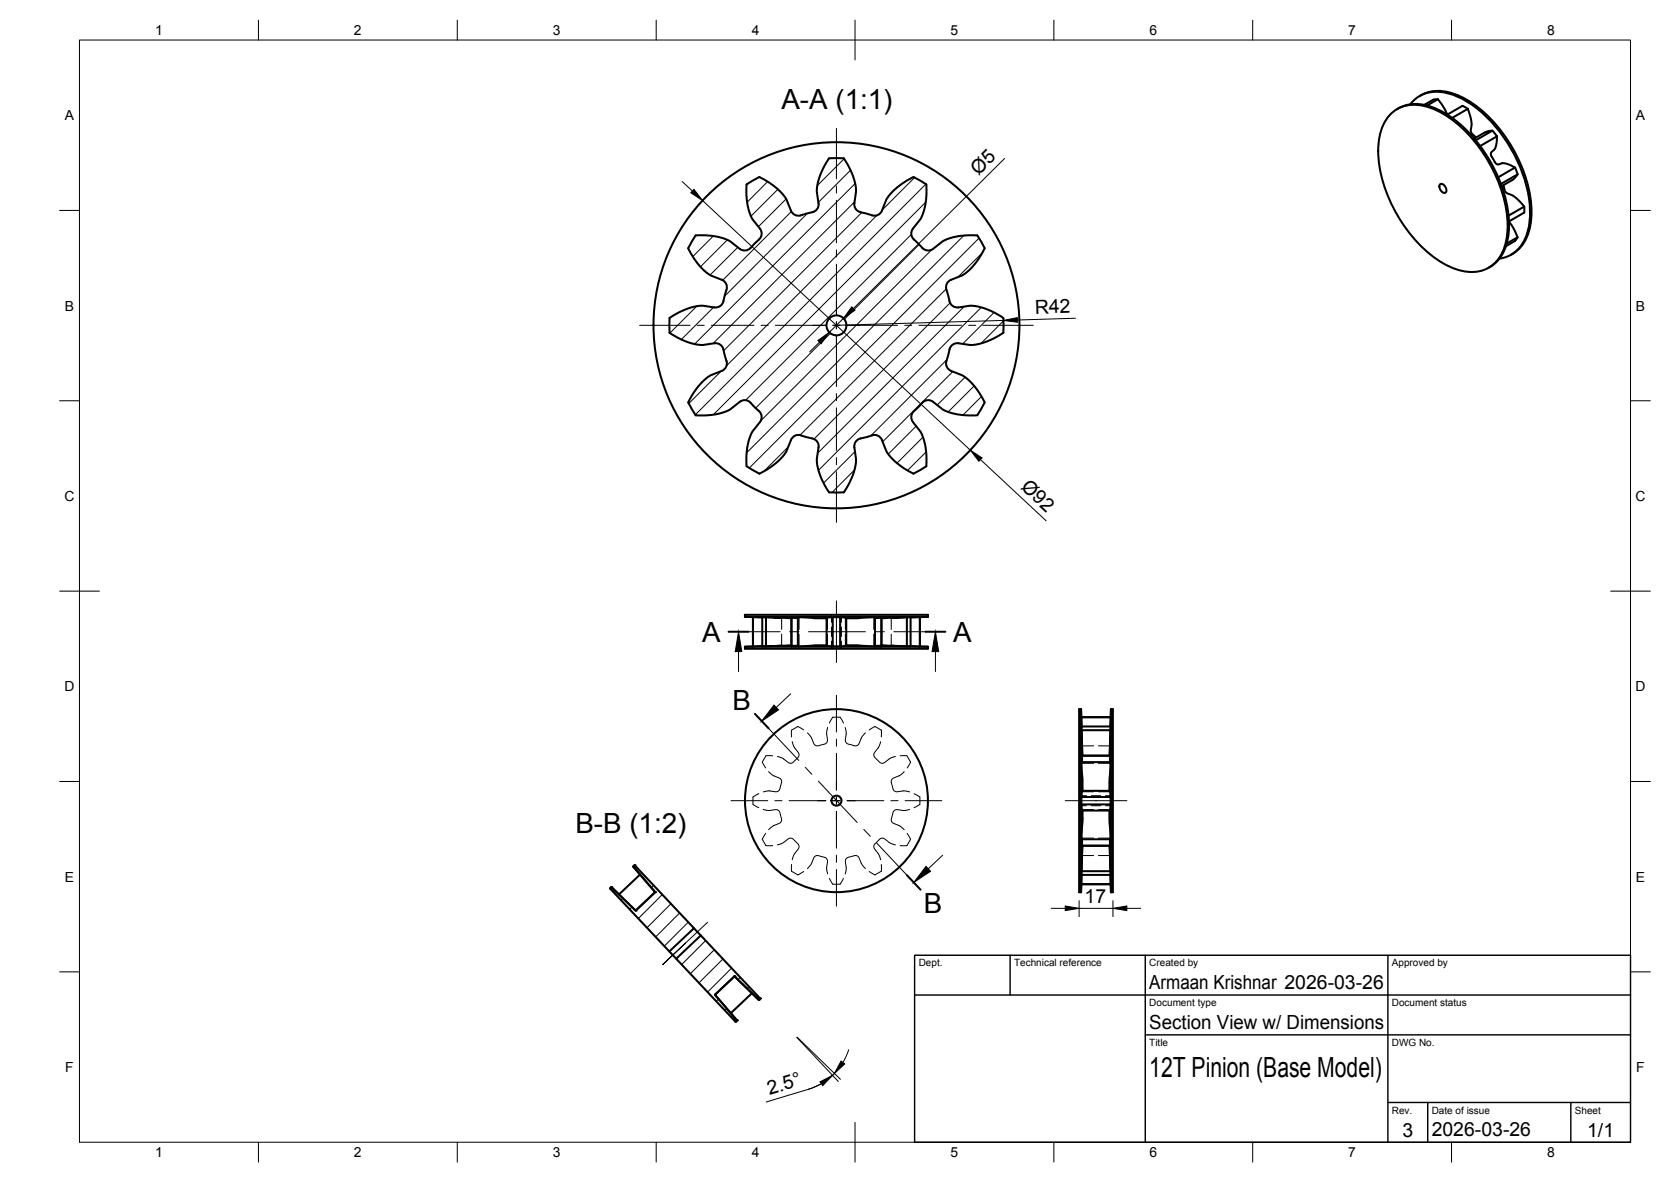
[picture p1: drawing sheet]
<svg xmlns="http://www.w3.org/2000/svg" width="420mm" height="297mm" viewBox="0 0 420 297" stroke-linecap="round" stroke-linejoin="round" font-family="sans-serif">
<!-- layer: Visible -->
<g fill="none" stroke="#000" stroke-width=".51">
<path d="M212.2 39.8l1.8 3.2 1 3.1 .2 2.1-.4 2.9a2.32 2.32 0 0 0 2.6 2.5l.9 .2a2.28 2.28 0 0 0 3.4-.9l1.2-2.7 1.4-2 2.8-2.2 2.6-1.5M212.2 39.8h-3.7l-1.2 1.9-1.2 2.7-.7 2.6v1.2l.4 2.9a2.29 2.29 0 0 1-2.5 2.5l-1 .2a2.29 2.29 0 0 1-3.4-.8l-1.2-3.1-1.1-1.4-2.8-2.3-2.9-1.7M349.8 28.5a9.3 9.3 0 0 1 9.9-1.4 30 30 0 0 1 14.6 13.6 31.9 31.9 0 0 1 4.7 17.8 10 10 0 0 1-6.3 9.5 13.6 13.6 0 0 1-11.4-2.8 36.4 36.4 0 0 1-14.8-27.3 12.9 12.9 0 0 1 3.3-9.4zM351.3 27.4a10.1 10.1 0 0 1 9.7-.2 33.1 33.1 0 0 1 15.6 17.2 25.5 25.5 0 0 1 2 17.5 8.9 8.9 0 0 1-4.3 5.4M354.6 26.2a8.6 8.6 0 0 1 9.9-2.7 27.2 27.2 0 0 1 13.6 11.1 34.1 34.1 0 0 1 6.6 20.3 10.6 10.6 0 0 1-5.4 9.5l-2.3 .6M357 24.2a9.9 9.9 0 0 1 9.6-.2 33.1 33.1 0 0 1 15.7 17.1 25.5 25.5 0 0 1 2 17.5 9 9 0 0 1-4.3 5.4M360.4 25l-2.3 1.4M361.5 24.9l1.7 2.3 .7 1.6M361.5 24.9l-2.7 1.6M361.6 24.9l-1.2 .1M369.1 27.4l.9 3.2-.2 2.3 .5 1M369.1 27.4l-4 2.2"/>
<path d="M369.1 27.3l-1.3-.7-3.9 2.2M370.4 33.8l.8 .7M370.7 34.8l3-1.7 1.5-.3-4.1 2.5M375.1 39.4l.4 .6a1.48 1.48 0 0 0 1.3 1.3l.9-.3h.6l1.5 .5 1.1 .6-4.2 2.5M375.3 32.8l1.1 1.5M376.4 34.3l-.1 1.6-.3 1.2-1 1.1a1.01 1.01 0 0 0 .1 1.2M376.4 34.3l-4.2 2.4M174.9 59.1l-1.8 3.3 .6 1.3 1.9 2.7 1.6 1.8 1.6 1 2.7 1.1M187.7 46.4l.1 3.8 .5 2.8 .9 2 1.9 2.5a2.29 2.29 0 0 1-1 3.4l-.7 .7a2.31 2.31 0 0 1-3.4 .9l-2.4-1.9-1.8-.7-3.3-.7h-3.6M191 44.5l-3.3 1.8M229.7 44.5l3.2 1.8M232.9 46.4v3.6l-.6 2.9-.7 1.9-2.3 3.1a2.37 2.37 0 0 0 1.2 3l.7 .7a2.31 2.31 0 0 0 3.4 .9l2.3-1.8 1.2-.6 2-.6 2.9-.4h2.7l1.6 2.7a1.26 1.26 0 0 1-.2 1.5l-1.7 2.7-1.9 2-1.5 1.2-2.9 1.1a2.31 2.31 0 0 0-.8 3.5l.2 .9a2.32 2.32 0 0 0 2.5 2.6l3-.5 1.2 .1 2.4 .6 2.5 1.1 2.2 1.3v3.1a1.16 1.16 0 0 1-.8 1.1l-3.3 1.7-2.3 .7-1.9 .2-3-.4a2.3 2.3 0 0 0-2.5 2.5l-.2 1a2.29 2.29 0 0 0 .8 3.4"/>
<path d="M362.2 46.3a1.45 1.45 0 0 1 1.2 2.1 1.45 1.45 0 0 1-1.2-2.1zM377.4 46.2l4.2-2.4-1.2 1.4-2.8 1.6M378.1 46.5l.1 .8a1.53 1.53 0 0 0 .9 1.3l1.2 .5 .7 .5 2.2 2.3M379.4 55.7l1.2 1.7 1 2.2-2.8 1.6M380.9 42.1l.7 1.7M381.6 59.6l-.7 1-2.3 1.3M383.2 51.9l-3.9 2.3M383.3 51.9v1.5l-3.9 2.3M181.5 70.3a2.31 2.31 0 0 1 .9 3.5l-.3 .9a2.29 2.29 0 0 1-2.4 2.5l-3.1-.4-1.9 .2-2.3 .8-3.2 1.6a1.34 1.34 0 0 0-.9 1.7l.1 2.5 3.3 1.9 2.1 .8 2.2 .4 3.6-.4a2.3 2.3 0 0 1 2.5 2.5l.3 1a2.29 2.29 0 0 1-.9 3.4M181.5 93.2l-2.9 1.1-1.5 1.2-1.5 1.6-1.8 2.6-.8 1.4 1.9 3.3M239.1 93.2l2.7 1.1 1.2 .7 1.6 1.6 1.5 1.9 1.5 2.6-1.5 2.7a1.16 1.16 0 0 1-1.3 .6l-2.7-.1-3.3-.6-1.7-.8-2.5-1.9M186 101l-2.3 1.8-2.1 .9-2.7 .6-4 .1"/>
<path d="M186 101a2.3 2.3 0 0 1 3.4 1l.7 .7a2.28 2.28 0 0 1 1 3.4l-1.8 2.2-.8 1.6-.6 2.5-.2 3.8a1.37 1.37 0 0 0 1.1 1.6l2.2 1.2 3-1.8 1.8-1.4 1.4-1.6 .6-.8 1.1-2.8a2.01 2.01 0 0 1 2.5-1.2M201.4 109.4l1.9 .6a2.3 2.3 0 0 1 2.5 2.4M205.8 112.4l-.4 3.9 .9 3.4 1.1 2.4 1 1.6 1.9 .1 1.9-.1 2.1-4 .7-2.2 .2-1.6-.4-3.5M219.3 109.4l-1.9 .6a2.29 2.29 0 0 0-2.6 2.4M231.9 101.2l-1.4 1.5a2.3 2.3 0 0 0-.9 3.4l1.8 2.2 .5 1 .7 2.3 .3 2.8v2.8l-2.7 1.5a1.22 1.22 0 0 1-1.4-.1l-2.7-1.8-2.2-2-1.1-1.5-1.1-2.7a2 2 0 0 0-2.4-1.2M234.6 101a2 2 0 0 0-2.7 .2M187.3 155h46M189.3 155.1h.1M189.3 155.1v7.3M189.3 155.1l2.4 .1M189.3 155.1v7.3l2.4-.1M192.6 155.1v7.3"/>
<path d="M199 155.4l-7.3-.3v7.3l7.3-.2M199 155.1l8.8 .3M199 155.1h.1M199 155.1v7.3M200.6 155.1v7.3M209.4 155.1l-1.6 .2v7l1.6 .1M209.4 155.1h1.8M209.4 155.1v7.3M211.2 155.1l1.6 .2v7l-1.6 .1M211.2 155.1v7.3M220 155.1v7.3M221.6 155.1l-8.8 .3"/>
<path d="M221.6 155.1h.1M221.6 155.1v7.3M221.6 155.4l7.4-.3v7.3l-7.4-.2M228 155.1v7.3M231.3 155.1l-2.3 .1M231.3 155.1h.1M231.3 155.1v7.3M233.3 155v-.5h-46v.5l2 .1M233.3 155l-2 .1M187.3 162.5h46M187.3 162.5v.5h46v-.5M189.3 162.4h.1"/>
<path d="M189.3 162.4l-2 .1M199 162.4h.1M207.8 162.2l-8.8 .2M209.4 162.4h1.8M212.8 162.2l8.8 .2M221.6 162.4h.1M229 162.3l2.3 .1M231.3 162.4h.1M231.3 162.4l2 .1M271.8 178.2v46M271.8 178.2h-.5v46h.5M271.8 178.2l.1 2"/>
<path d="M279.3 178.2v46M271.9 183.5v-.9h7.4l-.3 7.3M271.9 180.2h.1M271.9 180.2h7.4M271.9 189.9h.1M271.9 189.9h7.3M279.3 189.9h.1M279.3 180.2v-2h.5v46h-.5M279.3 180.2l-.2 2.4M279.3 189.9l-.3 8.8M279.3 191.5h-7.4l.3 7.2M279.3 189.9h-7.4v1.6"/>
<path d="M279.3 183.5h-7.4l.3 6.4M279.3 180.2h-7.4l.1 2.4M279.3 180.2h.1M159.6 217.4l-.4 .4 5.5 6.4-4.9 4.6-6.1-5.9M160.9 219.8l-5.3 5M271.9 200.3l.2-1.6h7l.2 1.6M271.9 202.1h7.4l-.2 1.6h-7zM271.9 212.5h.1M271.9 210.9h7.4M271.9 212.5h7.4M271.9 218.9h7.4M272 219.9l-.1 2.3"/>
<path d="M272.2 212.5l-.3 7.4h7.4l-.3-7.4M272.2 203.7l-.3 8.8M279 203.7l.3 8.8M279.1 219.9l.2 2.3M279.2 212.5h.1M279.3 200.3h-7.4v1.8M279.3 200.3v1.8M153.4 223.3l.3-.4 6.1 5.9 4.9-4.6-5.5-6.4 .4-.4 14.9 15.9-6.2 5.8zM153.7 222.9l-.3 .4M168.3 239.1l1.7 1.8M174.5 233.3l1.7 1.8M271.9 222.2h.1"/>
<path d="M271.9 222.2h7.4M271.9 222.2l-.1 2M279.3 222.2h.1M279.3 222.2v2M170 240.9l6.2-5.8 14.9 15.8-.3 .4-6.1-6-4.9 4.7 5.5 6.4-.4 .4zM184.7 245.3l-4.9 4.7 5.5 6.4-.4 .4M184.7 245.3l6.1 6 .3-.4M189.1 249.6l-5.4 5"/>
<circle cx="210.3" cy="81.8" r="2.51"/>
<circle cx="210.3" cy="81.7" r="46"/>
<circle cx="210.3" cy="201.2" r="1.26"/>
<circle cx="210.3" cy="201.2" r="23"/>
</g>
<!-- layer: Hidden -->
<g fill="none" stroke="#000" stroke-width=".25">
<path d="M191.7 155.2l4.8 .2-1.9-.1M191.7 155.1l1.7 .1M196.5 155.4v2.8M196.5 159.4v2.8M199 155.1l1.9 .2-1.9 .1M200.9 155.4v2.8M200.9 159.4v2.8M207.8 155.3h.3l-.3 .1M208.1 155.3v2.9M208.1 159.4v2.8M209.1 154.5v1.9M209.1 157.6v2.4"/>
<path d="M211.6 154.5v1.9M211.6 157.6v2.4M212.6 155.3v2.9M212.6 159.4v2.8M212.8 155.3h-.2l.2 .1M212.8 155.3h.1M219.7 155.4v2.8M219.7 159.4v2.8M221.6 155.1l-1.9 .2 1.9 .1M224.1 155.4v2.8M224.1 159.4v2.8M227.7 155.2l-3.6 .2 4.9-.2"/>
<path d="M228.9 155.1h.1M191.7 162.4h.1M196.5 162.2l-4.8 .1M196.5 162.2l-3.6 .2M199 162.2h1.9l-1.9 .2M207.8 162.2h.3l-.3 .1M209.1 161.1v1.9M211.6 161.1v1.9M212.8 162.3h.1M212.8 162.2h-.2l.2 .1M221.6 162.2h-1.9l1.9 .2M226 162.3l-1.9-.1 4.9 .1"/>
<path d="M226 162.3h.1M227.3 162.3l1.7 .1M190.8 199.4l-1.5 .9v.9v.9l1.5 .9M193.3 193.9l1.1 1 1.8 .7 .2 .3 .1 .7-.4 1.6-.3 .5-.5 .3-2-.3-1.4 .3M194.3 189.9h-1.7l-.9 1.6 .8 1.5M199.2 186.4l.4 1.2 1.3 2-.1 .6-1.3 1.3-.5 .3h-.5l-1.6-1.2-1.4-.5M202.1 183.4l-1.5-.8-1.6 .9v1.7M208.1 182.8l-.3 1.4 .3 2-.3 .5-.5 .3-1.6 .4-.7-.1-.3-.2-.7-1.8-1-1.1M208.6 181.7l.8-1.5h.9h.9l.9 1.5M212.5 182.8l.3 1.4-.2 2 .2 .5 .5 .3 1.7 .4 .6-.1 .3-.2 .7-1.8 1-1.1M218.5 183.4l1.5-.8 1.6 .9v1.7M221.4 186.4l-.5 1.4-1.2 1.8 .2 .6 1.2 1.3 .5 .3h.5l1.6-1.2 1.4-.5"/>
<path d="M226.3 189.9h1.7l1 1.6-.9 1.5M227.4 193.9l-1.2 1-1.7 .7-.3 .3-.1 .7 .4 1.6 .4 .5 .5 .3 1.9-.3 1.4 .3M229.8 199.5l1.5 .8v.9v.9l-1.5 .9M271.3 200h1.9M271.9 182.6h.1M271.9 189.9l.3 1.9v-1.9M272 182.6l.2 4.8-.2-3.6M272.1 198.7v.1M272.2 199h2.8M272.2 198.7v.3l-.1-.2M272.2 191.8h2.8M272.2 187.4h2.8"/>
<path d="M274.4 200h2.4M276.2 199h2.8M276.2 191.8h2.8M276.2 187.4h2.8M278 200h1.8M279 189.9v1.9l.2-1.9M279 198.7v.3l.1-.2M279.1 185.5h.1M279.1 198.7v.1M279.1 182.6l-.1 4.8 .1-1.9M279.3 182.6l-.2 1.7M191.9 203.4l1.4 .3 2-.2 .5 .2 .3 .5 .4 1.7-.1 .6-.2 .3-1.8 .7-1.1 1"/>
<path d="M192.5 209.5l-.8 1.4 .9 1.6h1.7M195.5 212.3l1.2-.4 2-1.3 .6 .2 1.3 1.2 .3 .5v.5l-1.2 1.6-.5 1.5M199 217.2v1.7l1.6 1 1.5-.9M203 218.3l1-1.2 .7-1.7 .3-.3 .7-.1 1.6 .4 .5 .4 .3 .5-.3 1.9 .3 1.4M217.6 218.3l-1-1.2-.7-1.7-.3-.3-.6-.1-1.7 .4-.5 .4-.2 .5 .2 1.9-.3 1.4M221.6 217.2v1.7l-1.6 1-1.5-.9M225.1 212.3l-1.4-.5-1.7-1.2-.7 .2-1.3 1.2-.3 .5 .1 .5 1.1 1.6 .5 1.5M228.1 209.5l.9 1.4-1 1.6h-1.7M228.7 203.4l-1.4 .3-1.9-.2-.5 .2-.4 .5-.4 1.7 .1 .6 .3 .3 1.7 .7 1.2 1M271.3 202.5h1.9M271.9 212.5l.3-1.9v1.9M272 218.2l-.1 1.7"/>
<path d="M272.1 203.7l.1-.2v.2M272.1 217l.1-2-.2 4.9M272.1 203.7h.1M272.2 203.5h2.8M272.2 210.6h2.8M272.2 215h2.8M274.4 202.5h2.4M276.2 203.5h2.8M276.2 210.6h2.8M276.2 215h2.8M278 202.5h1.8M279 212.5v-1.9l.2 1.9"/>
<path d="M279.1 203.7l-.1-.2v.2M279.1 203.7h.1M279.2 218.6l-.2-3.6 .1 4.9M279.2 219.8l.1 .1M208.5 220.7l.9 1.5h.9h.9l.9-1.5"/>
</g>
<!-- layer: Visible -->
<g fill="#000">
<circle cx="159.6" cy="217.4" r=".25"/>
<circle cx="153.4" cy="223.3" r=".25"/>
<circle cx="153.7" cy="222.9" r=".25"/>
<circle cx="159.8" cy="228.8" r=".25"/>
<circle cx="164.7" cy="224.2" r=".25"/>
<circle cx="179.8" cy="250" r=".25"/>
<circle cx="184.7" cy="245.3" r=".25"/>
<circle cx="184.9" cy="256.8" r=".25"/>
<circle cx="185.3" cy="256.4" r=".25"/>
<circle cx="190.8" cy="251.3" r=".25"/>
<circle cx="191.1" cy="250.9" r=".25"/>
</g>
<!-- layer: BORDER -->
<g fill="none" stroke="#000" stroke-width=".25">
<path d="M20 10.1h390v276.9h-390zM65 5.1v5M115 5.1v5M165 5.1v5M215 5.1v10M265 5.1v5M315 5.1v5M365 5.1v5M15 52.9h5M410 52.9h5M15 100.7h5M410 100.7h5"/>
<path d="M15 148.6h10M405 148.6h10M15 196.4h5M410 196.4h5M15 244.2h5M410 244.2h5M65 287v5M115 287v5M165 287v5M215 282.1v9.9M265 287v5M315 287v5"/>
<path d="M365 287v5"/>
</g>
<!-- layer: TITLEBLOCK -->
<path d="M230 240.1h180v46.9h-180zM230 250h180M254 240.1v9.9M288 240.1v46.9M349 240.1v46.9M288 260.1h122M349 277.1h61M359 277.1v9.9M395 277.1v9.9" fill="none" stroke="#000" stroke-width=".36"/>
<!-- layer: Smart Centers -->
<g fill="none" stroke="#000" stroke-width=".25">
<path d="M210.3 32.3v12.6M210.3 46.7v1.8M210.3 50.3v10.7M210.3 62.8v1.8M210.3 66.4v12.7M160.8 81.8h12.7M175.3 81.8h1.8M178.9 81.8h10.7M191.4 81.8h1.8M194.9 81.8h12.7M209.4 81.8h1.8M210.3 80.9v1.7"/>
<path d="M210.3 84.4v12.7M210.3 98.9v1.8M213 81.8h12.7M227.5 81.8h1.8M231.1 81.8h10.7M243.5 81.8h1.8M247.1 81.8h12.7M210.3 102.5v10.7M210.3 115v1.8M210.3 118.6v12.7M210.3 151v15.5M210.3 174.7v9.2"/>
<path d="M210.3 185.7v1.8M210.3 189.3v9.3M183.8 201.2h9.2M194.8 201.2h1.8M198.4 201.2h9.2M209.4 201.2h1.8M210.3 200.3v1.8M210.3 203.9v9.2M210.3 214.9v1.8M210.3 218.5v9.2M213 201.2h9.2M224 201.2h1.8"/>
<path d="M227.6 201.2h9.2M267.8 201.2h15.5M177.9 231.8l-11.3 10.6 5.7-5.4"/>
</g>
<!-- layer: Hatching -->
<g fill="none" stroke="#000" stroke-width=".25">
<path d="M212.2 39.9l-6.7 6.7M175 59.2l-.3 .2M179.4 59.3l-5.2 5.2M188 46.2l-.3 .3M193 45.6l-5.1 5.2M195.6 47.6l-6.8 6.7M197.7 50l-7 7M199 53.2l-17.3 17.2M203 53.6l-20.8 20.8M213.9 42.8l-8.1 8M214.9 50.7l-35.6 35.6M215 46.1l-40.3 40.4"/>
<path d="M216.7 53.4l-34.7 34.7M220.5 54.1l-37.8 37.8M229.1 58.9l-41.6 41.7M230 44.6l-8.2 8.2M232.8 50.8l-53.4 53.4M232.8 46.3l-58 57.9M242.3 59.2l-54.6 54.6M246.1 59.9l-57.7 57.7M175.2 76.9l-6.7 6.8M179.4 77.2l-8.1 8.1M182.9 60.3l-6.8 6.7M185.5 62.1l-7 7"/>
<path d="M231.1 61.5l-18.8 18.7M234.3 62.7l-43 43.1M237.9 72.6l-36.7 36.8M238.9 76.1l-34.2 34.2M242.4 77l-36.8 36.9M246.7 77.2l-40.9 41M247 63.5l-6.1 6.1M250 78.5l-7.9 7.9M181.3 93.3l-8.1 8.1M208.8 83.7l-18.8 18.8M238.1 90.4l-19.1 19.1M239.6 93.4l-17.7 17.6"/>
<path d="M242.7 94.8l-7.1 7M244.9 97l-6.5 6.5M246.8 99.6l-4.7 4.7M252.3 80.7l-5.6 5.6M198.2 112.3l-6.1 6.1M214.8 118.1l-5.6 5.6M215 113.5l-7.9 7.9M230.4 107.1l-7 7M232.1 109.9l-6.5 6.5M232.9 113.6l-4.7 4.6M160 217.9l-.4 .3M154.3 223.5l-.3 .4"/>
<path d="M156.6 225.7l-.5 .5M158.9 227.9l-.6 .6M162.2 220.2l-.5 .4M164.3 222.5l-.5 .6M166.5 224.8l-6 6M168.7 227.1l-6 6M170.9 229.4l-6 6M173.1 231.7l-6.1 6.1M177.4 236.4l-6 6M179.6 238.7l-6 6M180.7 251.1l-.6 .5M181.8 241l-6.1 6"/>
<path d="M182.8 253.5l-.5 .4M183.9 243.3l-6 6M184.8 255.9l-.3 .4M186.1 245.6l-.6 .6M188.3 247.9l-.5 .5M190.5 250.2l-.4 .4"/>
</g>
<!-- layer: Section Lines -->
<path d="M183.2 158.8h5M232.7 158.8h5M189.8 179.4l3.5 3.6M228 219.9l3.5 3.7" fill="none" stroke="#000" stroke-width=".51"/>
<g fill="none" stroke="#000" stroke-width=".25">
<path d="M188.2 158.8h8M198.5 158.8h2.4M203.3 158.8h14.3M220 158.8h2.4M224.7 158.8h8M185.7 163.8v5M198.8 174.4l-3.6 3.4M235.2 163.8v5M193.3 183l7.6 8.1M202.5 192.8l1.6 1.8M205.8 196.3l9.7 10.4M217.2 208.4l1.6 1.7"/>
<path d="M220.5 211.9l7.5 8M237 214.9l-3.6 3.4"/>
</g>
<path d="M185.7 158.8l.8 5h-1.6zM194.6 177.2l1.1 1.2-4.2 2.8zM235.2 158.8l.8 5h-1.6zM232.8 217.7l1.2 1.3-4.2 2.8z" fill="#000" stroke="#000" stroke-width=".25"/>
<!-- layer: FD_Dimensions -->
<g fill="none" stroke="#000" stroke-width=".25">
<path d="M252.6 39.8l-38 37.7M171.5 45.6l2.6 2.4M176.7 50.4l67.3 62.7M212.1 80l-3.6 3.5M270.4 80l-14.6 .4M206.1 86l-2.5 2.4M252.3 80.5l-42 1.3M246.5 115.5l16.5 15.4M264.3 228.3h3.5M271.3 226.3v4.1M271.3 228.3h8.5M279.8 226.3v4.1"/>
<path d="M283.3 228.3h3.5M200.3 260.7l10.5 11.1M200.4 260.6l10.9 10.6M206.5 272.3l-3.2 1.4M209.8 269.8l-.1 .1a15.2 15.2 0 0 1-6.4 3.8l-10.6 3.2M213.4 263.8l-1.4 3.2"/>
</g>
<path d="M174.5 47.6l2.2 2.8-3-2zM214.2 77.1l.8 .8-2.9 2.1zM252.3 80.5l3.5-.7v1.2zM205.7 85.6l2.8-2.1-2 2.9zM244 113.1l2.9 2-.8 .8zM267.8 227.7l3.5 .6-3.5 .5zM279.8 228.3l3.5-.6v1.1zM206.2 271.9l3.1-1.7-2.4 2.6zM211.5 266.6l.9 .8-2.6 2.4z" fill="#000" stroke="#000" stroke-width=".25"/>
<g font-size="7">
<text x="196.5" y="27.4">A-A (1:1)</text>
<text x="176.5" y="161.3">A</text>
<text x="239.7" y="161.3">A</text>
<text x="184.2" y="178.4">B</text>
<text x="144.7" y="209.3">B-B (1:2)</text>
<text x="232.3" y="229.5">B</text>
<text x="289" y="270.6">12T Pinion (Base Model)</text>
</g>
<g font-size="4.9">
<text x="246" y="44.2" transform="rotate(-45 246 44.2)">Ø5</text>
<text x="260.3" y="78.9" transform="rotate(-2 260.3 78.9)">R42</text>
<text x="256.5" y="122.7" transform="rotate(43 256.5 122.7)">Ø92</text>
<text x="272.7" y="226.9">17</text>
<text x="289" y="248.5">Armaan Krishnar 2026-03-26</text>
<text x="289" y="258.6">Section View w/ Dimensions</text>
<text x="193.4" y="275.2" transform="rotate(-17 193.4 275.2)">2.5°</text>
<text x="352.6" y="285.7">3</text>
<text x="360" y="285.5">2026-03-26</text>
<text x="399.1" y="285.7">1/1</text>
</g>
<g font-size="3.5">
<text x="39" y="8.8">1</text>
<text x="89" y="8.8">2</text>
<text x="139" y="8.8">3</text>
<text x="189" y="8.8">4</text>
<text x="239" y="8.8">5</text>
<text x="289" y="8.8">6</text>
<text x="339" y="8.8">7</text>
<text x="389" y="8.8">8</text>
<text x="16.3" y="30.2">A</text>
<text x="411.3" y="30.2">A</text>
<text x="16.3" y="78">B</text>
<text x="411.3" y="78">B</text>
<text x="16.2" y="125.9">C</text>
<text x="411.2" y="125.9">C</text>
<text x="16.2" y="173.7">D</text>
<text x="411.2" y="173.7">D</text>
<text x="16.3" y="221.6">E</text>
<text x="411.3" y="221.6">E</text>
<text x="16.4" y="269.4">F</text>
<text x="411.4" y="269.4">F</text>
<text x="39" y="290.8">1</text>
<text x="89" y="290.8">2</text>
<text x="139" y="290.8">3</text>
<text x="189" y="290.8">4</text>
<text x="239" y="290.8">5</text>
<text x="289" y="290.8">6</text>
<text x="339" y="290.8">7</text>
<text x="389" y="290.8">8</text>
</g>
<g font-size="2.5">
<text x="231" y="242.9">Dept.</text>
<text x="255" y="242.9">Technical reference</text>
<text x="289" y="242.9">Created by</text>
<text x="350" y="242.9">Approved by</text>
<text x="289" y="252.8">Document type</text>
<text x="350" y="252.8">Document status</text>
<text x="289" y="262.9">Title</text>
<text x="350" y="262.9">DWG No.</text>
<text x="350" y="279.9">Rev.</text>
<text x="360" y="279.9">Date of issue</text>
<text x="396" y="279.9">Sheet</text>
</g>
</svg>
